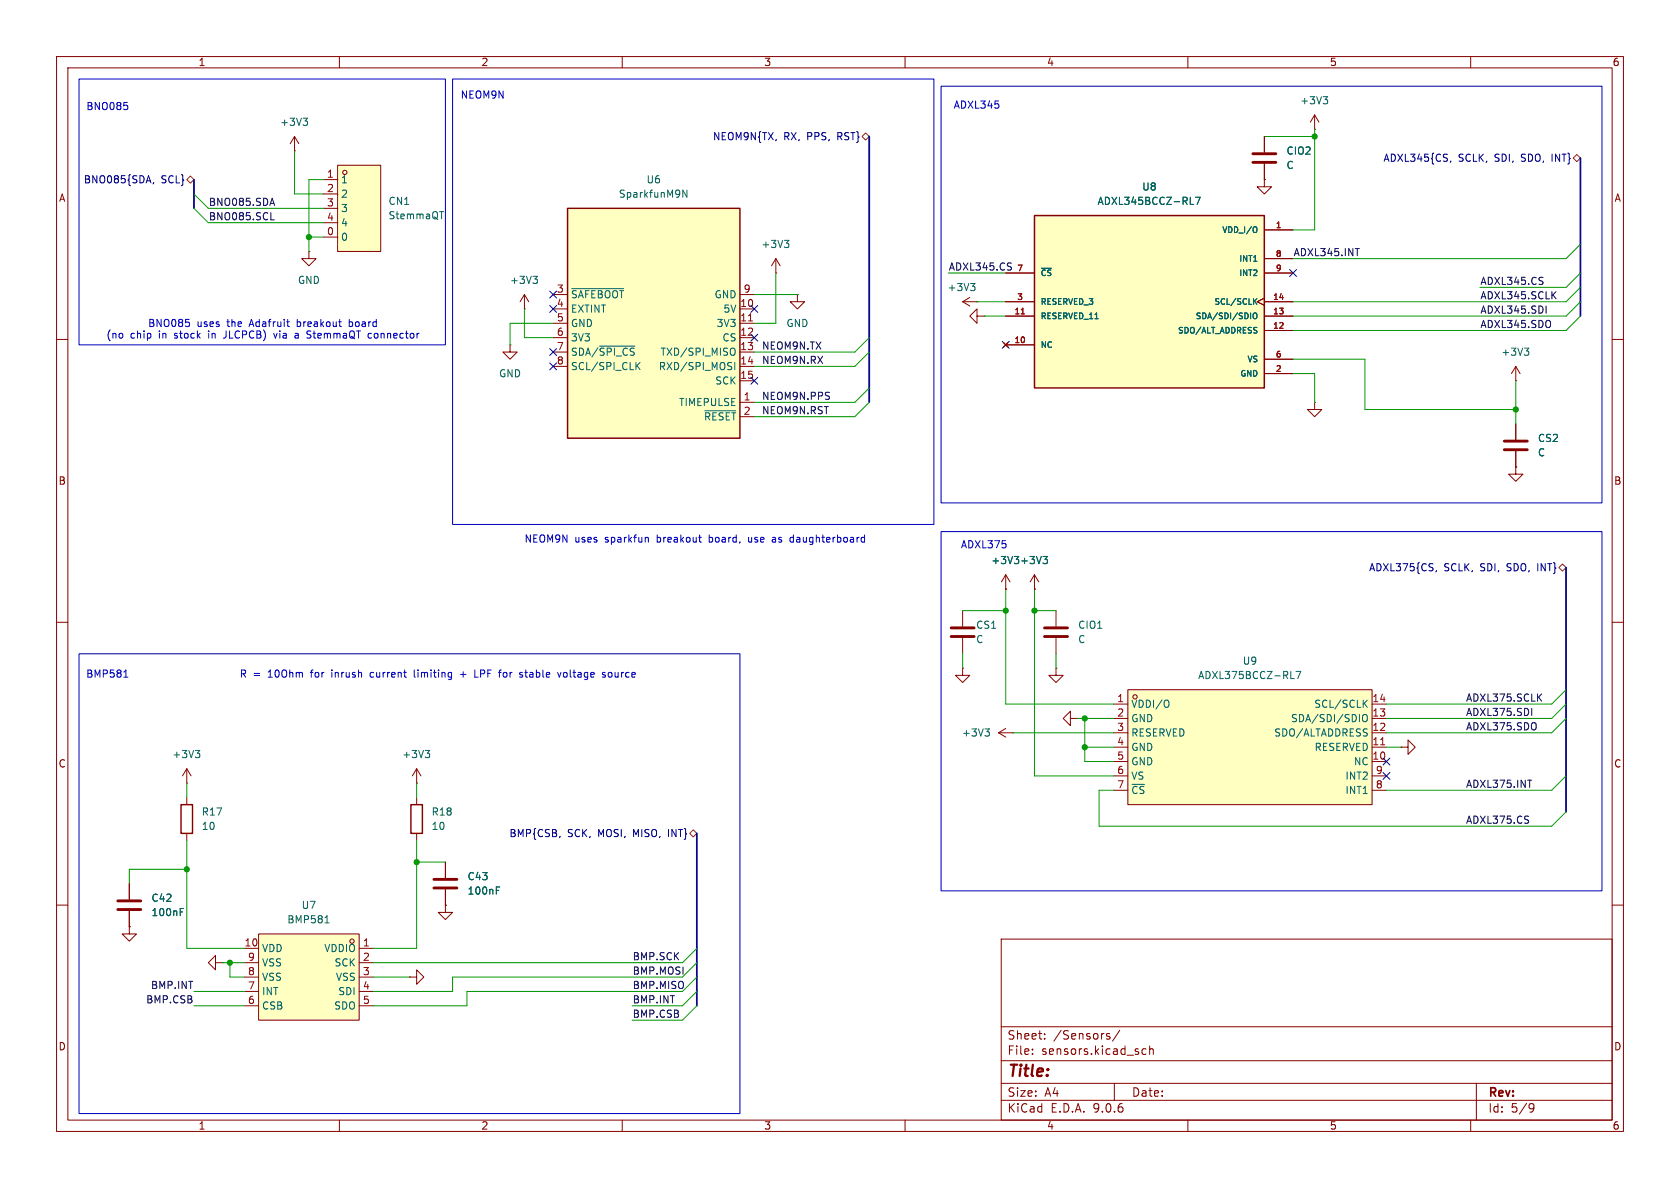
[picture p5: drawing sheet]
<svg xmlns="http://www.w3.org/2000/svg" width="297mm" height="210mm" viewBox="0 0 297 210" stroke-linecap="round" stroke-linejoin="round" font-family="sans-serif">
<g fill="none" stroke="#840000" stroke-width=".18">
<path d="M10 10h277v190h-277zM12 12h273v186h-273zM60 10v2M110 10v2M160 10v2M210 10v2M260 10v2M10 60h2M268 67.3h.1M268 64.8l-.8 1.2M268 64.8l.7 1.2M268 64.8v2.5"/>
<path d="M268 74.9v2.8M268 79.8v2.8M285 60h2M10 110h2M285 110h2M10 160h2M78.7 160v1.3h1.3l-1.3 1.3-1.2-1.3h1.2M78.7 160h.1M177 166h108v32h-108zM285 160h2M60 198v2M110 198v2"/>
<path d="M160 198v2M177 194.5h108M177 191.5h108M177 187.5h108M177 181.5h108M182.5 186.3v.1M182.5 185.5v.1M184.7 183.6v.1M184.7 182.8v.1M195.8 183.2l.4 .1v.2l-.2 .2h-.3M195.8 182.7l.4 .1M197 191.5v3"/>
<path d="M198 182.1l-1.3 2M202.6 185.5l-.4-.1-.3 .3v.4l.1 .2h.6M203.2 185.5l.3-.1 .3 .1 .1 .9M203.2 184.9v1.5M210 198v2M260 198v2M261 191.5v6.5M270.6 195.1l.5 .1a.99 .99 0 0 1-.4 1.4h-.2M271.2 195.7l-.3 .3h-.3"/>
</g>
<path d="M269.5 61.5h.8l-.5 .5M270 62l.3 .3v.3l-.3 .2" fill="none" stroke="#006464" stroke-width=".18"/>
<path d="M265.9 78h4.1M265.9 79.5h4.1" fill="none" stroke="#840000" stroke-width=".51"/>
<path d="M45.7 165.1h17.8v15.2h-17.8z" fill="#ffffc2"/>
<g fill="none" stroke="#840000" stroke-width=".18">
<path d="M52.1 26.7h.1M52.1 24.1l-.8 1.3M52.1 24.1l.7 1.3M52.1 24.1v2.6M54.6 44.5v1.2h1.3l-1.3 1.3-1.3-1.3h1.3M54.6 44.5h.1M33 138.4h.1M33 135.9v2.5M33 135.9l-.7 1.3M33 135.9l.8 1.3M73.7 138.4h.1M73.7 135.9v2.5"/>
<path d="M73.7 135.9l-.8 1.3M73.7 135.9l.7 1.3M22.9 156.2v2.8M33 141v1.2M33 147.3v1.3M73.7 141v1.2M73.7 147.3v1.3M22.9 163.8v1.3h1.2l-1.2 1.3-1.3-1.3h1.3M22.9 163.8h.1M22.9 161v2.8M38.1 170.2v-1.3l-1.3 1.3 1.3 1.3v-1.3h1.3M39.4 170.2h.1"/>
<path d="M43.2 167.6h2.5M43.2 170.2h2.5M43.2 172.7h2.5M43.2 175.3h2.5M43.2 177.8h2.5M45.7 165.1h17.8v15.2h-17.8zM63.5 167.6h2.5M63.5 170.2h2.5M63.5 172.7h2.5M63.5 175.3h2.5M63.5 177.8h2.5"/>
<circle cx="62.2" cy="166.4" r=".38"/>
</g>
<path d="M53.6 20.9h.8l-.5 .5M54.1 21.4l.3 .2v.3l-.3 .3M34.5 132.7h.8l-.4 .4M35.1 133.1l.2 .3v.3l-.2 .2M75.2 132.7h.8l-.5 .4M75.7 133.1l.3 .3v.3l-.3 .2M31.9 161.2h.4M31.9 160.6h.6M57.5 163.1h.7M57.7 162.1l.1-.2v1.2" fill="none" stroke="#006464" stroke-width=".18"/>
<path d="M32 142.2h2v5.1h-2zM72.6 142.2h2.1v5.1h-2.1z" fill="none" stroke="#840000" stroke-width=".25"/>
<path d="M20.8 159.3h4.1M20.8 160.8h4.1" fill="none" stroke="#840000" stroke-width=".51"/>
<path d="M59.7 29.2h7.6v15.3h-7.6z" fill="#ffffc2"/>
<g fill="none" stroke="#840000" stroke-width=".18">
<path d="M57.1 31.8h2.6M57.1 34.3h2.6M57.1 36.8h2.6M57.1 39.4h2.6M59.7 29.2h7.6v15.3h-7.6zM57.1 41.9h2.6"/>
<circle cx="61" cy="30.5" r=".38"/>
</g>
<path d="M77.7 37.4h.7" fill="none" stroke="#006464" stroke-width=".18"/>
<path d="M100.3 36.8h30.5v40.7h-30.5z" fill="#ffffc2"/>
<path d="M100.3 36.8h30.5v40.7h-30.5z" fill="none" stroke="#840000" stroke-width=".25"/>
<g fill="none" stroke="#840000" stroke-width=".18">
<path d="M92.7 54.6h.1M92.7 52.1l-.8 1.2M92.7 52.1l.8 1.2M92.7 52.1v2.5M97.8 52.1h2.5M97.8 54.6h2.5M97.8 57.2h2.5M97.8 59.7h2.5M130.8 52.1h2.5M130.8 54.6h2.5M130.8 57.2h2.5M130.8 59.7h2.5"/>
<path d="M90.2 61v1.2h1.2l-1.2 1.3-1.3-1.3h1.3M90.2 61h.1M97.8 62.2h2.5M97.8 64.8h2.5M130.8 62.2h2.5M130.8 64.8h2.5M130.8 67.3h2.5M130.8 71.1h2.5M130.8 73.7h2.5M170.2 118.1v1.3h1.2l-1.2 1.3-1.3-1.3h1.3M170.2 118.1h.1M170.2 108v2.7"/>
<path d="M170.2 112.8v2.8M177.8 104.1h.1M177.8 101.6l-.8 1.3M177.8 101.6l.8 1.3M177.8 101.6v2.5M182.9 104.1h.1M182.9 101.6l-.8 1.3M182.9 101.6l.7 1.3M182.9 101.6v2.5M247.6 132.1h1.3v-1.3l1.3 1.3-1.3 1.3v-1.3M247.6 132.1h.1M78.7 152.4v2.8"/>
<path d="M78.7 157.2v2.8"/>
</g>
<g fill="none" stroke="#006464" stroke-width=".18">
<path d="M121.4 33.6v1.3l-.7-1.3v1.3M94.2 48.8h.8l-.4 .5M94.8 49.3l.2 .3v.3l-.2 .2M101.1 51h9.1M106 61.2h6.2M112.6 64.6l.6 .7M113.2 64.1l-.8 .7M124.6 72.6h5.5M129.4 61.5a.43 .43 0 0 1 .6 .5v.4a.43 .43 0 0 1-.6 .4M129.9 64.1v1.2M184.4 98.4h.8l-.4 .5M184.9 98.9l.3 .2v.3l-.3 .2"/>
<path d="M87.7 157.4h.5M87.7 156.8h.6"/>
</g>
<path d="M132.3 56.7h.7" fill="none" stroke="#a90000" stroke-width=".18"/>
<path d="M168.1 111h4.1M168.1 112.5h4.1M76.7 155.4h4.1M76.7 157h4.1" fill="none" stroke="#840000" stroke-width=".51"/>
<path d="M199.4 121.9h43.2v20.3h-43.2z" fill="#ffffc2"/>
<g fill="none" stroke="#840000" stroke-width=".18">
<path d="M137.2 48.3h.1M137.2 45.7l-.8 1.3M137.2 45.7l.7 1.3M137.2 45.7v2.6M141 52.1v1.2h1.2l-1.2 1.3-1.3-1.3h1.3M141 52.1h.1M170.2 53.3l1.2 .8M170.2 53.3h2.5M171.4 52.6l-1.2 .7M172.7 53.3h.1M172.7 55.9v-1.3l-1.3 1.3 1.3 1.3v-1.3h1.3M174 55.9h.1"/>
<path d="M186.7 118.1v1.3h1.3l-1.3 1.3-1.3-1.3h1.3M186.7 118.1h.1M186.7 108v2.7M186.7 112.8v2.8M176.5 129.5h2.6M176.5 129.5l1.3 .8M177.8 128.8l-1.3 .7M179.1 129.5h.1M189.2 127v-1.3l-1.2 1.3 1.2 1.3v-1.3h1.3M190.5 127h.1M196.8 124.5h2.6M196.8 127h2.6"/>
<path d="M196.8 129.5h2.6M196.8 132.1h2.6M196.8 134.6h2.6M196.8 137.2h2.6M196.8 139.7h2.6M199.4 121.9h43.2v20.3h-43.2zM242.6 124.5h2.5M242.6 127h2.5M242.6 129.5h2.5M242.6 132.1h2.5M242.6 134.6h2.5M242.6 137.2h2.5"/>
<path d="M242.6 139.7h2.5M72.4 172.7h1.3v-1.2l1.2 1.2-1.2 1.3v-1.3M72.4 172.7h.1"/>
<circle cx="200.7" cy="123.2" r=".38"/>
</g>
<path d="M138.7 42.5h.8l-.5 .5M139.2 43l.3 .2v.3l-.3 .3M171.6 50.1h.8l-.5 .5M172.1 50.6l.3 .2v.3l-.3 .3M228.2 120h.6M229.1 118.7h.9l-.6 1.3M174.1 128.8h.8l-.4 .5M174.7 129.3l.2 .3v.3l-.2 .2M206.5 123.8a.9 .9 0 0 1 0 1.2M241.1 126.4l.1-.1a.43 .43 0 0 1 .5 .4v.5a.42 .42 0 0 1-.4 .4 .42 .42 0 0 1-.4-.4v-.5zM241.2 124.3l.5 .7M241.7 123.8l-.7 .7" fill="none" stroke="#006464" stroke-width=".18"/>
<path d="M244.1 131.7h.7" fill="none" stroke="#a90000" stroke-width=".18"/>
<path d="M184.7 111h4M184.7 112.5h4" fill="none" stroke="#840000" stroke-width=".51"/>
<path d="M182.9 38.1h40.6v30.5h-40.6z" fill="#ffffc2"/>
<path d="M182.9 38.1h40.6v30.5h-40.6z" fill="none" stroke="#840000" stroke-width=".25"/>
<g fill="none" stroke="#840000" stroke-width=".18">
<path d="M223.5 31.8v1.2h1.3l-1.3 1.3-1.3-1.3h1.3M223.5 31.8h.1M223.5 24.1v2.8M223.5 29v2.8M232.4 22.9h.1M232.4 20.3l-.8 1.3M232.4 20.3l.8 1.3M232.4 20.3v2.6M177.8 48.3h5.1M177.8 53.3h5.1M177.8 55.9h5.1M223.5 52.7l-1.3 .6 1.3 .7"/>
<path d="M223.5 48.3h5.1M223.5 53.3h5.1M223.5 55.9h5.1M223.5 40.6h5.1M223.5 45.7h5.1M223.5 58.4h5.1M177.4 60.6l.8 .7M177.8 61h5.1M178.2 60.6l-.8 .7M223.5 63.5h5.1M223.5 66h5.1M232.4 71.1v1.3h1.3l-1.3 1.3-1.3-1.3h1.3"/>
<path d="M232.4 71.1h.1M268 74.9v2.8M268 79.8v2.8M268 82.6v1.2h1.2l-1.2 1.3-1.3-1.3h1.3M268 82.6h.1M177.8 104.1h.1M182.9 104.1h.1M22.9 156.2v2.8M78.7 152.4v2.8M78.7 157.2v2.8M22.9 163.8h.1M22.9 161v2.8"/>
<path d="M78.7 160h.1"/>
</g>
<g fill="none" stroke="#006464" stroke-width=".18">
<path d="M233.9 17.1h.8l-.4 .5M234.5 17.6l.2 .2v.3l-.2 .3M210.4 36.1h.6M211.3 34.9h.9l-.6 1.2M184.1 47.4h1.8M221.7 55.4l.1-.1a.34 .34 0 0 1 .4 .4v.3a.34 .34 0 0 1-.3 .4 .34 .34 0 0 1-.4-.4zM221.8 53.2l.4 .6M222 40.1l.2 .3v.6l-.2 .1M222.2 52.8l-.6 .6M184.4 98.4h.8l-.4 .5M184.9 98.9l.3 .2v.3l-.3 .2M87.7 157.4h.5"/>
<path d="M87.7 156.8h.6M31.9 161.2h.4M31.9 160.6h.6"/>
</g>
<path d="M180.5 55.5h.6" fill="none" stroke="#a90000" stroke-width=".18"/>
<path d="M221.5 27.2h4.1M221.5 28.7h4.1" fill="none" stroke="#840000" stroke-width=".51"/>
<g fill="none" stroke="#000084" stroke-width=".18">
<path d="M27.2 32.3l-.2 .2M256.5 28.5l-.1 .2M97.2 51.5l1.2 1.2M97.2 54l1.2 1.2M98.4 51.5l-1.2 1.2M98.4 54l-1.2 1.2M132.7 59.1l1.3 1.2M132.7 54l1.3 1.2M134 59.1l-1.3 1.2M134 54l-1.3 1.2M228 47.7l1.2 1.2M229.2 47.7l-1.2 1.2"/>
<path d="M97.2 61.6l1.2 1.2M97.2 64.2l1.2 1.2M98.4 61.6l-1.2 1.2M98.4 64.2l-1.2 1.2M132.7 66.7l1.3 1.2M134 66.7l-1.3 1.2M177.2 60.4l1.2 1.2M178.4 60.4l-1.2 1.2M254 100.8l-.2 .3M244.5 136.6l1.2 1.2M244.5 134l1.2 1.2M245.7 136.6l-1.2 1.2"/>
<path d="M245.7 134l-1.2 1.2M99 147.8v.2"/>
</g>
<path d="M33.7 31.1l.6 .7-.6 .6-.7-.6zM152.4 24.1l.6-.6 .7 .6-.7 .7zM278.1 27.9l.7-.6 .6 .6-.6 .7zM275.6 100.3l.6-.6 .7 .6-.7 .7zM121.9 147.3l.7-.6 .6 .6-.6 .7z" fill="none" stroke="#725600" stroke-width=".18"/>
<g fill="none" stroke="#0f0f0f" stroke-width=".18">
<path d="M47.8 36h.6M47.9 38.9h.6M48.1 35l.4 1.3M178.6 46.5h.2M178.7 47.2l.1 .2-.1 .3M239.6 43.9h.7M272.6 49l.2 .1M272.7 49.7l.1 .2-.1 .3M273.3 54.1v1.3M274.1 56.8v.9M274.5 52.1l.6 .7M275.1 51.6l-.7 .7"/>
<path d="M270.1 137.9h.7M270.8 125.2v1.3M271.5 127.9v.9M272 123.2l.5 .7M272.5 122.7l-.7 .7M270.1 144.3h.1M270.1 145l.1 .2-.1 .3"/>
</g>
<path d="M34.3 31.8v5M153.7 24.1v47M279.4 27.9v28M276.9 100.3v43.2M123.2 147.3v30.5" fill="none" stroke="#000084" stroke-width=".3"/>
<g fill="none" stroke="#009600" stroke-width=".18">
<path d="M34.3 34.3l2.5 2.5h20.3M34.3 36.8l2.5 2.6h20.3M52.1 26.7v7.6h5M57.1 31.8h-2.5v12.7M223.5 24.1h8.9M232.4 22.9v17.7h-3.8M54.6 41.9h2.5M92.7 54.6v5.1h5.1M97.8 57.2h-7.6v3.8M133.3 52.1h7.7M137.2 48.3v8.9h-3.9M153.7 59.7l-2.6 2.5h-17.8"/>
<path d="M167.6 48.3h10.2M172.7 53.3h5.1M174 55.9h3.8M279.4 43.2l-2.5 2.5h-48.3M279.4 48.3l-2.5 2.5h-15.3M279.4 55.9l-2.5 2.5h-48.3M279.4 53.3l-2.5 2.6h-48.3M279.4 50.8l-2.5 2.5h-48.3M153.7 62.2l-2.6 2.6h-17.8M153.7 71.1l-2.6 2.6h-17.8M153.7 68.6l-2.6 2.5h-17.8M228.6 63.5h12.7v8.9h26.7"/>
<path d="M228.6 66h3.8v5.1M268 67.3v7.6M170.2 108h7.6M170.2 115.6v2.5M177.8 104.1v20.4h19M182.9 108h3.8M182.9 104.1v33.1h13.9M186.7 115.6v2.5M33 138.4v2.6M73.7 138.4v2.6M179.1 129.5h17.7M190.5 127h6.3"/>
<path d="M191.8 127v7.6h5M191.8 132.1h5M196.8 139.7h-2.5v6.4h80l2.6-2.6M245.1 132.1h2.5M276.9 127l-2.6 2.5h-29.2M276.9 121.9l-2.6 2.6h-29.2M276.9 124.5l-2.6 2.5h-29.2M276.9 137.2l-2.6 2.5h-29.2M33 148.6v19h10.2M33 153.7h-10.1v2.5M73.7 148.6v19h-7.7M73.7 152.4h5"/>
<path d="M34.3 175.3h8.9M34.3 177.8h8.9M39.4 170.2h3.8M40.6 170.2v2.5h2.6M66 172.7h6.4M123.2 167.6l-2.6 2.6h-54.6M123.2 170.2l-2.6 2.5h-40.6v2.6h-14M123.2 172.7l-2.6 2.6h-38.1v2.5h-16.5M123.2 175.3l-2.6 2.5h-8.8M123.2 177.8l-2.6 2.5h-8.8"/>
</g>
<g fill="none" stroke="#0000c2" stroke-width=".18">
<path d="M14 14h64.7v47h-64.7zM21.9 18.1h.6M22.5 18.7l.1 .1-.1 .5M80 14h85.1v78.7h-85.1zM166.4 15.2h116.8v73.7h-116.8zM32.8 56.5h.6M33.4 57l.1 .2-.1 .5M39.8 59.7l-.3 .1M48.4 58.9l.3 .9 .3-.9M50.7 56.9h.5M51 57.7h.2M52.1 59.6l.2 .2 .4-.1"/>
<path d="M52.2 59h.5M52.7 59.2l-.4 .1-.2 .2M54.7 59.2l.3 .2-.3 .4M61.7 56.5v1.2M61.7 57.7h.2M61.9 56.9h-.2M65.1 59.7l.2 .1 .4-.1M65.7 59l-.4-.1-.2 .1M114.3 95l.3 .2v.6M123.5 95h.5M123.8 95.8h.2M132.3 95v.7l.2 .1"/>
<path d="M136.9 95h-.3M137 95.3h-.3l-.2 .2 .1 .3h.4M139.8 95h.5M139.8 95.8h.5M152.7 95h.1M152.8 94.6v1.2M152.8 95.8h-.1M166.4 94h116.8v63.5h-116.8zM14 115.6h116.8v81.3h-116.8zM21.9 119.7h.7M22.1 118.6l.2-.2v1.3M65.7 118.9l-.3 .2v.4l.3 .2"/>
<path d="M73.2 118.4v1.1l.2 .2M81.4 119.2h1M83.9 119.7h.6M89 119.5l.2 .2M89.2 118.9l-.2 .2M92.3 119.3v.3M92.8 118.9h.5M93 118.4v1.2M98.6 118.9l.3 .8 .3-.8M100 118.9h-.3l-.1 .2 .1 .5 .3 .1M106.7 119.3h.3v.2l-.1 .2h-.3M106.7 118.9h.3"/>
<path d="M108.1 118.9h-.3l-.3 .2 .1 .5 .2 .1 .3-.1"/>
</g>
<g fill="#009600" stroke="#009600" stroke-width=".18">
<circle cx="268" cy="72.4" r=".46"/>
<circle cx="232.4" cy="24.1" r=".46"/>
<circle cx="191.8" cy="127" r=".46"/>
<circle cx="182.9" cy="108" r=".46"/>
<circle cx="177.8" cy="108" r=".46"/>
<circle cx="191.8" cy="132.1" r=".46"/>
<circle cx="54.6" cy="41.9" r=".46"/>
<circle cx="33" cy="153.7" r=".46"/>
<circle cx="40.6" cy="170.2" r=".46"/>
<circle cx="73.7" cy="152.4" r=".46"/>
</g>
<text font-size="2.8" fill="#840000" x="178" y="190.9">Title:</text>
<g font-size="2.1" fill="#840000">
<text x="178" y="184">Sheet:</text>
<text x="186.2" y="184">/Sensors/</text>
<text x="178" y="186.7">File:</text>
<text x="184.1" y="186.7">sensors.kicad_sch</text>
<text x="178" y="196.9">KiCad</text>
<text x="178" y="194.1">Size:</text>
<text x="184.7" y="194.1">A4</text>
<text x="185.7" y="196.9">E.D.A.</text>
<text x="193.3" y="196.9">9.0.6</text>
<text x="200" y="194.1">Date:</text>
<text x="263" y="194.3">Rev:</text>
<text x="263" y="196.9">Id:</text>
<text x="267.1" y="196.9">5/9</text>
</g>
<g font-size="1.8" fill="#840000">
<text x="35" y="11.9">1</text>
<text x="85" y="11.9">2</text>
<text x="135" y="11.9">3</text>
<text x="185" y="11.9">4</text>
<text x="235" y="11.9">5</text>
<text x="285" y="11.9">6</text>
<text x="10.3" y="35.9">A</text>
<text x="285.3" y="35.9">A</text>
<text x="10.3" y="85.9">B</text>
<text x="285.3" y="85.9">B</text>
<text x="10.3" y="135.9">C</text>
<text x="285.3" y="135.9">C</text>
<text x="10.3" y="185.9">D</text>
<text x="285.3" y="185.9">D</text>
<text x="35" y="199.9">1</text>
<text x="85" y="199.9">2</text>
<text x="135" y="199.9">3</text>
<text x="185" y="199.9">4</text>
<text x="235" y="199.9">5</text>
<text x="285" y="199.9">6</text>
</g>
<g font-size="1.8" fill="#0000c2">
<text x="81.3" y="17.6">NEOM9N</text>
<text x="15.2" y="19.7">BNO085</text>
<text x="168.5" y="19.4">ADXL345</text>
<text x="26.1" y="58">BNO085</text>
<text x="34.8" y="58">uses</text>
<text x="40.3" y="58">the</text>
<text x="44.4" y="58">Adafruit</text>
<text x="53" y="58">breakout</text>
<text x="62.4" y="58">board</text>
<text x="18.7" y="60.1">(no</text>
<text x="23" y="60.1">chip</text>
<text x="28.2" y="60.1">in</text>
<text x="31.1" y="60.1">stock</text>
<text x="37.3" y="60.1">in</text>
<text x="40.2" y="60.1">JLCPCB)</text>
<text x="49.3" y="60.1">via</text>
<text x="53.2" y="60.1">a</text>
<text x="55.5" y="60.1">StemmaQT</text>
<text x="66.6" y="60.1">connector</text>
<text x="92.6" y="96.1">NEOM9N</text>
<text x="101.6" y="96.1">uses</text>
<text x="107.1" y="96.1">sparkfun</text>
<text x="116.4" y="96.1">breakout</text>
<text x="125.8" y="96.1">board,</text>
<text x="133" y="96.1">use</text>
<text x="137.4" y="96.1">as</text>
<text x="140.7" y="96.1">daughterboard</text>
<text x="169.8" y="97.1">ADXL375</text>
<text x="15.1" y="120">BMP581</text>
<text x="42.3" y="120">R =</text>
<text x="47.5" y="120">10Ohm</text>
<text x="55.2" y="120">for</text>
<text x="59.1" y="120">inrush</text>
<text x="66.1" y="120">current</text>
<text x="74.1" y="120">limiting</text>
<text x="82.4" y="120">+</text>
<text x="85.2" y="120">LPF</text>
<text x="89.7" y="120">for</text>
<text x="93.6" y="120">stable</text>
<text x="100.5" y="120">voltage</text>
<text x="108.6" y="120">source</text>
</g>
<g font-size="1.8" fill="#006464">
<text x="49.4" y="22.5">+3V3</text>
<text x="229.8" y="18.6">+3V3</text>
<text x="227.3" y="27.5">CIO2</text>
<text x="60.2" y="32.6">1</text>
<text x="60.2" y="35.2">2</text>
<text x="109.3" y="35.2">SparkfunM9N</text>
<text x="114.2" y="32.6">U6</text>
<text x="201.8" y="33.9">U8</text>
<text x="227.3" y="30.1">C</text>
<text x="60.2" y="37.7">3</text>
<text x="60.2" y="40.2">4</text>
<text x="68.6" y="39">StemmaQT</text>
<text x="68.6" y="36.4">CN1</text>
<text x="193.9" y="36.4">ADXL345BCCZ-RL7</text>
<text x="60.2" y="42.8">0</text>
<text x="134.5" y="44">+3V3</text>
<text x="52.6" y="50.4">GND</text>
<text x="90.1" y="50.4">+3V3</text>
<text x="100.8" y="52.9">~{SAFEBOOT}</text>
<text x="126.2" y="52.9">GND</text>
<text x="167.4" y="51.7">+3V3</text>
<text x="100.8" y="55.5">EXTINT</text>
<text x="100.8" y="58">GND</text>
<text x="126.6" y="58">3V3</text>
<text x="127.8" y="55.5">5V</text>
<text x="138.9" y="58">GND</text>
<text x="100.8" y="60.6">3V3</text>
<text x="100.8" y="63.1">SDA/~{SPI_CS}</text>
<text x="100.8" y="65.6">SCL/SPI_CLK</text>
<text x="116.4" y="65.6">RXD/SPI_MOSI</text>
<text x="116.7" y="63.1">TXD/SPI_MISO</text>
<text x="127.6" y="60.6">CS</text>
<text x="265.3" y="63.1">+3V3</text>
<text x="88.1" y="66.9">GND</text>
<text x="119.9" y="72">TIMEPULSE</text>
<text x="126.3" y="68.2">SCK</text>
<text x="124.4" y="74.5">~{RESET}</text>
<text x="271.8" y="78.3">CS2</text>
<text x="271.8" y="80.9">C</text>
<text x="175.2" y="99.9">+3V3 +3V3</text>
<text x="172.5" y="111.4">CS1</text>
<text x="172.5" y="113.9">C</text>
<text x="190.5" y="111.4">CIO1</text>
<text x="190.5" y="113.9">C</text>
<text x="219.6" y="117.7">U9</text>
<text x="199.9" y="125.3">VDDI/O</text>
<text x="211.7" y="120.2">ADXL375BCCZ-RL7</text>
<text x="232.2" y="125.3">SCL/SCLK</text>
<text x="170" y="130.4">+3V3</text>
<text x="199.9" y="127.9">GND</text>
<text x="199.9" y="130.4">RESERVED</text>
<text x="225.2" y="130.4">SDO/ALTADDRESS</text>
<text x="228.1" y="127.9">SDA/SDI/SDIO</text>
<text x="30.4" y="134.2">+3V3</text>
<text x="71" y="134.2">+3V3</text>
<text x="199.9" y="132.9">GND</text>
<text x="199.9" y="135.5">GND</text>
<text x="232.3" y="132.9">RESERVED</text>
<text x="239.3" y="135.5">NC</text>
<text x="199.9" y="138">VS</text>
<text x="199.9" y="140.6">~{CS}</text>
<text x="237.7" y="138">INT2</text>
<text x="237.7" y="140.6">INT1</text>
<text x="35.6" y="144.4">R17</text>
<text x="35.6" y="146.9">10</text>
<text x="76.2" y="144.4">R18</text>
<text x="76.2" y="146.9">10</text>
<text x="82.6" y="155.8">C43</text>
<text x="26.7" y="159.6">C42</text>
<text x="53.2" y="160.9">U7</text>
<text x="82.6" y="158.3">100nF</text>
<text x="26.7" y="162.2">100nF</text>
<text x="50.7" y="163.4">BMP581</text>
<text x="46.2" y="168.5">VDD</text>
<text x="46.2" y="171">VSS</text>
<text x="46.2" y="173.6">VSS</text>
<text x="57.2" y="168.5">VDDIO</text>
<text x="59" y="171">SCK</text>
<text x="59.3" y="173.6">VSS</text>
<text x="46.2" y="176.1">INT</text>
<text x="46.2" y="178.7">CSB</text>
<text x="59" y="178.7">SDO</text>
<text x="59.7" y="176.1">SDI</text>
</g>
<g font-size="1.8" fill="#000084">
<text x="125.9" y="25">NEOM9N{TX,</text>
<text x="138.5" y="25">RX,</text>
<text x="142.8" y="25">PPS,</text>
<text x="148.3" y="25">RST}</text>
<text x="244.5" y="28.8">ADXL345{CS,</text>
<text x="257.8" y="28.8">SCLK,</text>
<text x="264.4" y="28.8">SDI,</text>
<text x="269.2" y="28.8">SDO,</text>
<text x="274.8" y="28.8">INT}</text>
<text x="14.7" y="32.6">BNO085{SDA,</text>
<text x="28.5" y="32.6">SCL}</text>
<text x="241.9" y="101.2">ADXL375{CS,</text>
<text x="255.3" y="101.2">SCLK,</text>
<text x="261.8" y="101.2">SDI,</text>
<text x="266.7" y="101.2">SDO,</text>
<text x="272.3" y="101.2">INT}</text>
<text x="90" y="148.2">BMP{CSB,</text>
<text x="100.3" y="148.2">SCK,</text>
<text x="105.8" y="148.2">MOSI,</text>
<text x="112.2" y="148.2">MISO,</text>
<text x="118.6" y="148.2">INT}</text>
</g>
<g font-size="1.8" fill="#a90000">
<text x="57.7" y="31.5">1</text>
<text x="57.7" y="34">2</text>
<text x="57.7" y="36.6">3</text>
<text x="57.7" y="39.1">4</text>
<text x="57.7" y="41.7">0</text>
<text x="98.4" y="51.8">3</text>
<text x="131.4" y="51.8">9</text>
<text x="98.4" y="54.4">4</text>
<text x="98.4" y="56.9">5</text>
<text x="98.4" y="59.4">6</text>
<text x="130.8" y="54.4">10</text>
<text x="130.8" y="56.9">11</text>
<text x="130.8" y="59.4">12</text>
<text x="98.4" y="62">7</text>
<text x="98.4" y="64.5">8</text>
<text x="130.8" y="62">13</text>
<text x="130.8" y="64.5">14</text>
<text x="130.8" y="67.1">15</text>
<text x="131.4" y="70.9">1</text>
<text x="131.4" y="73.4">2</text>
<text x="197.4" y="124.2">1</text>
<text x="242.5" y="124.2">14</text>
<text x="197.4" y="126.7">2</text>
<text x="197.4" y="129.3">3</text>
<text x="197.4" y="131.8">4</text>
<text x="242.5" y="126.7">13</text>
<text x="242.5" y="129.3">12</text>
<text x="242.5" y="131.8">11</text>
<text x="197.4" y="134.4">5</text>
<text x="197.4" y="136.9">6</text>
<text x="242.5" y="134.4">10</text>
<text x="243.1" y="136.9">9</text>
<text x="197.4" y="139.4">7</text>
<text x="243.1" y="139.4">8</text>
<text x="43.1" y="167.4">10</text>
<text x="64.1" y="167.4">1</text>
<text x="43.7" y="169.9">9</text>
<text x="43.7" y="172.5">8</text>
<text x="64.1" y="169.9">2</text>
<text x="64.1" y="172.5">3</text>
<text x="43.7" y="175">7</text>
<text x="43.7" y="177.5">6</text>
<text x="64.1" y="175">4</text>
<text x="64.1" y="177.5">5</text>
</g>
<g font-size="1.8" fill="#0f0f0f">
<text x="36.8" y="39">BNO085.SCL</text>
<text x="36.8" y="36.5">BNO085.SDA</text>
<text x="167.6" y="47.9">ADXL345.CS</text>
<text x="228.6" y="45.4">ADXL345.INT</text>
<text x="261.6" y="50.5">ADXL345.CS</text>
<text x="261.6" y="53">ADXL345.SCLK</text>
<text x="261.6" y="58.1">ADXL345.SDO</text>
<text x="261.6" y="55.5">ADXL345.SDI</text>
<text x="134.6" y="61.9">NEOM9N.TX</text>
<text x="134.6" y="64.4">NEOM9N.RX</text>
<text x="134.6" y="70.8">NEOM9N.PPS</text>
<text x="134.6" y="73.3">NEOM9N.RST</text>
<text x="259.1" y="124.1">ADXL375.SCLK</text>
<text x="259.1" y="129.2">ADXL375.SDO</text>
<text x="259.1" y="126.7">ADXL375.SDI</text>
<text x="259.1" y="139.4">ADXL375.INT</text>
<text x="259.1" y="145.7">ADXL375.CS</text>
<text x="111.8" y="172.4">BMP.MOSI</text>
<text x="111.8" y="169.8">BMP.SCK</text>
<text x="25.7" y="177.5">BMP.CSB</text>
<text x="26.6" y="174.9">BMP.INT</text>
<text x="111.8" y="177.5">BMP.INT</text>
<text x="111.8" y="180">BMP.CSB</text>
<text x="111.8" y="174.9">BMP.MISO</text>
</g>
<g font-size="1.4" fill="#006464">
<text x="216" y="41.4">VDD_I/O</text>
<text x="219" y="46.5">INT1</text>
<text x="183.9" y="49">~{CS}</text>
<text x="219" y="49">INT2</text>
<text x="183.9" y="54.1">RESERVED_3</text>
<text x="183.9" y="56.6">RESERVED_11</text>
<text x="208.1" y="59.2">SDO/ALT_ADDRESS</text>
<text x="211.3" y="56.6">SDA/SDI/SDIO</text>
<text x="214.6" y="54.1">SCL/SCLK</text>
<text x="183.9" y="61.7">NC</text>
<text x="220.4" y="64.2">VS</text>
<text x="219.2" y="66.8">GND</text>
</g>
<g font-size="1.4" fill="#a90000">
<text x="225.4" y="40.4">1</text>
<text x="225.4" y="45.5">8</text>
<text x="179.7" y="48">7</text>
<text x="179.7" y="53.1">3</text>
<text x="225" y="53.1">14</text>
<text x="225.4" y="48">9</text>
<text x="179.2" y="55.6">11</text>
<text x="225" y="55.6">13</text>
<text x="225" y="58.2">12</text>
<text x="179.2" y="60.7">10</text>
<text x="225.4" y="63.2">6</text>
<text x="225.4" y="65.8">2</text>
</g>
</svg>
